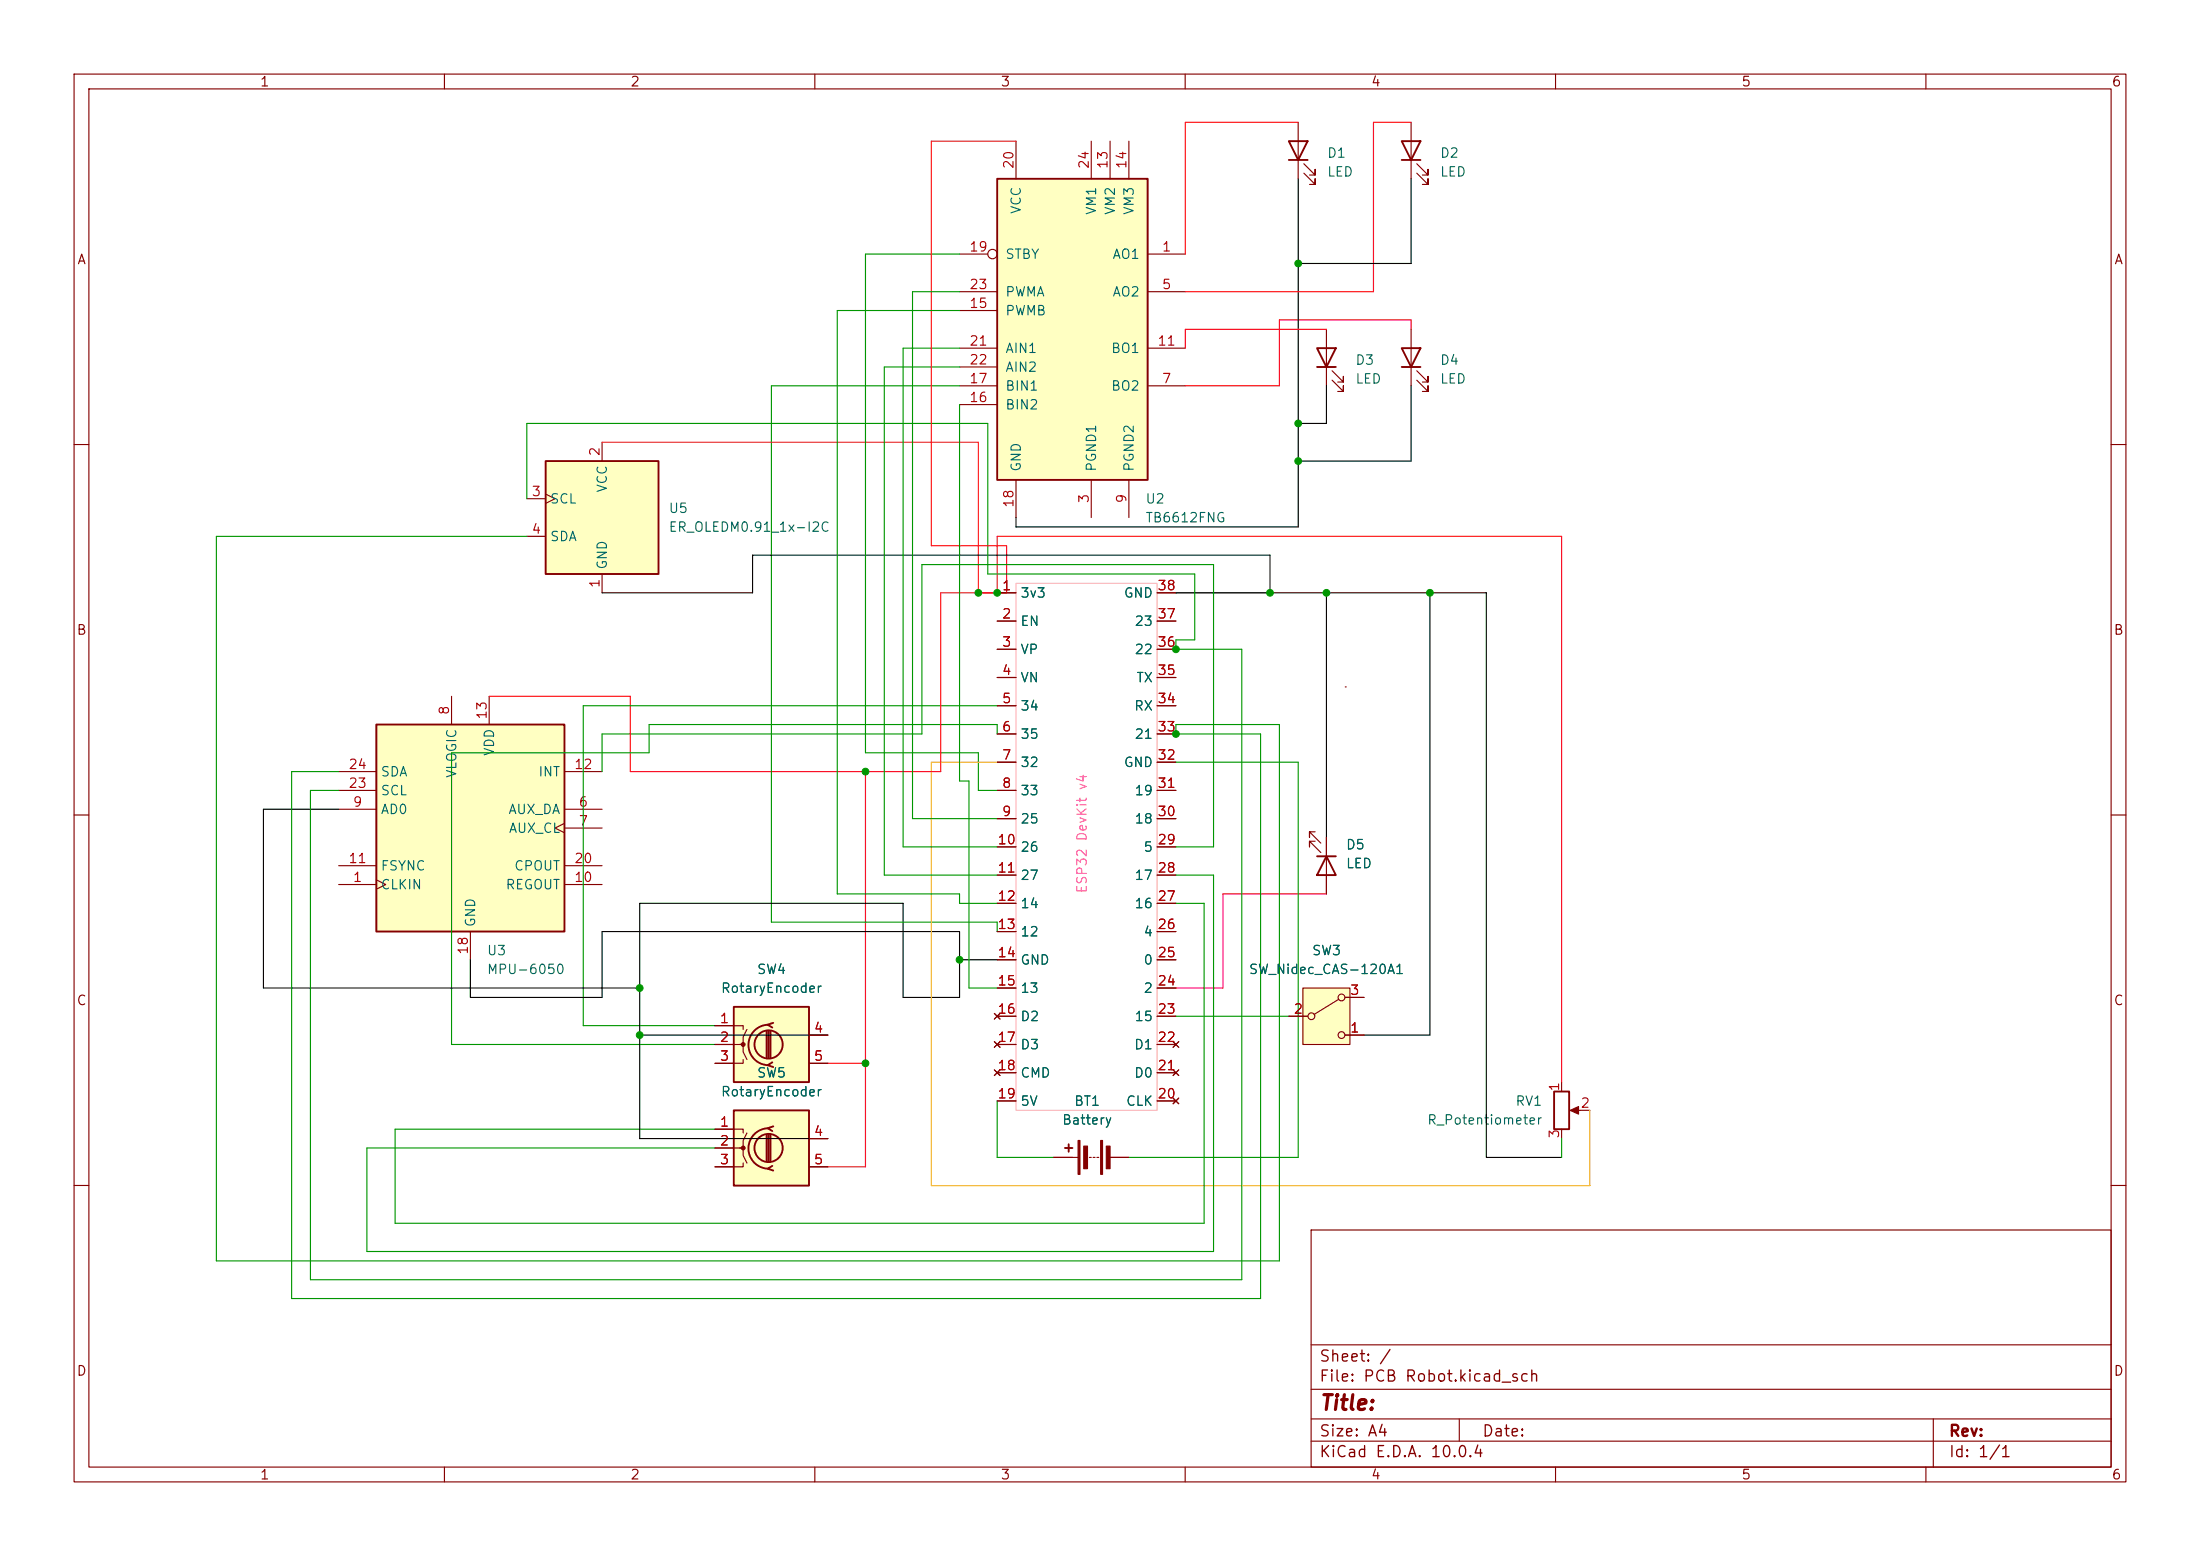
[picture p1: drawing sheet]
<svg xmlns="http://www.w3.org/2000/svg" width="297mm" height="210mm" viewBox="0 0 297 210" stroke-linecap="round" stroke-linejoin="round" font-family="sans-serif">
<g fill="none" stroke="#840000" stroke-width=".15">
<path d="M10 10h277v190h-277zM12 12h273v186h-273zM60 10v2M110 10v2M160 10v2M210 10v2M260 10v2M10 60h2M285 60h2M10 110h2M285 110h2M10 160h2"/>
<path d="M177 166h108v32h-108zM285 160h2M60 198v2M110 198v2M160 198v2M177 194.5h108M177 191.5h108M177 187.5h108M177 181.5h108M197 191.5v3M210 198v2M260 198v2"/>
<path d="M261 191.5v6.5"/>
</g>
<path d="M99.1 135.9h10.1v10.2h-10.1z" fill="#ffffc2"/>
<g fill="none" stroke="#840000" stroke-width=".25">
<path d="M189.2 19.1h2.6l-1.3 2.5zM189.2 21.6h2.6M99.1 135.9h10.1v10.2h-10.1zM103.5 139.2v3.5M103.8 138.3a2.73 2.73 0 0 0-2.8 2.7 2.73 2.73 0 0 0 2.8 2.8M103.8 139.2v3.5M104 139.2v3.5M104.4 138l-.8 .3 .7 .4M104.3 143.4l-.7 .4 .8 .2"/>
<circle cx="103.8" cy="141" r="1.9"/>
</g>
<path d="M190.5 16.5v7.6M191.3 23.4l1.5 1.5v-.8v.8h-.8M191.3 22.1l1.5 1.5v-.7v.7h-.8M96.5 138.4h3.8v.5M100.8 138.9l-.5 1.1v1h-.5M109.2 139.7h2.6M96.5 141h3.8v1l.5 1M100.3 143v.5h-3.8M109.2 143.5h2.6" fill="none" stroke="#840000" stroke-width=".15"/>
<circle cx="100.3" cy="141" r=".25" fill="#840000" stroke="#840000" stroke-width=".15"/>
<path d="M134.6 24.1h20.3v40.7h-20.3z" fill="#ffffc2"/>
<path d="M134.6 24.1h20.3v40.7h-20.3z" fill="none" stroke="#840000" stroke-width=".25"/>
<g fill="none" stroke="#840000" stroke-width=".15">
<path d="M137.2 19.1v5M147.3 19.1v5M149.9 19.1v5M152.4 19.1v5M129.5 34.3h3.8M129.5 39.4h5.1M154.9 34.3h5.1M154.9 39.4h5.1M129.5 52.1h5.1M129.5 47h5.1M129.5 41.9h5.1M129.5 54.6h5.1"/>
<path d="M129.5 49.5h5.1M154.9 52.1h5.1M154.9 47h5.1M137.2 64.8v5.1M147.3 64.8v5.1M152.4 64.8v5.1"/>
<circle cx="134" cy="34.3" r=".63"/>
</g>
<path d="M73.7 62.2h15.2v15.3h-15.2z" fill="#ffffc2"/>
<path d="M73.7 62.2h15.2v15.3h-15.2z" fill="none" stroke="#840000" stroke-width=".25"/>
<path d="M81.3 59.7v2.5M71.1 67.3h2.6M71.1 72.4h2.6M73.7 66.7l1.2 .6-1.2 .6M81.3 77.5v2.5" fill="none" stroke="#840000" stroke-width=".15"/>
<path d="M50.8 97.8h25.4v27.9h-25.4z" fill="#ffffc2"/>
<path d="M174 19.1h2.5l-1.2 2.5zM174 21.6h2.5M177.8 47h2.5l-1.2 2.5zM177.8 49.5h2.5M189.2 47h2.6l-1.3 2.5zM189.2 49.5h2.6M50.8 97.8h25.4v27.9h-25.4z" fill="none" stroke="#840000" stroke-width=".25"/>
<g fill="none" stroke="#840000" stroke-width=".15">
<path d="M175.3 16.5v7.6M176 23.4l1.5 1.5v-.8v.8h-.7M176 22.1l1.5 1.5v-.7v.7h-.7M179.1 44.5v7.6M179.8 51.3l1.6 1.5v-.7v.7h-.8M179.8 50l1.6 1.6v-.8v.8h-.8M190.5 44.5v7.6M191.3 51.3l1.5 1.5v-.7v.7h-.8M191.3 50l1.5 1.6v-.8v.8h-.8M61 94v3.8M66 94v3.8M45.7 119.4h5.1"/>
<path d="M45.7 109.2h5.1M45.7 116.8h5.1M45.7 104.1h5.1M45.7 106.7h5.1M50.8 118.7l1.3 .7-1.3 .6M76.2 111.1l-1.3 .7 1.3 .6M76.2 119.4h5.1M76.2 109.2h5.1M76.2 111.8h5.1M76.2 116.8h5.1M76.2 104.1h5.1M63.5 125.7v3.8"/>
</g>
<path d="M99.1 149.9h10.1v10.1h-10.1z" fill="#ffffc2"/>
<g fill="none" stroke="#840000" stroke-width=".25">
<path d="M99.1 149.9h10.1v10.1h-10.1zM103.5 153.2v3.5M103.8 152.3a2.73 2.73 0 0 0-2.8 2.7 2.73 2.73 0 0 0 2.8 2.7M103.8 153.2v3.5M104 153.2v3.5M104.3 157.4l-.7 .3 .8 .3M104.4 152l-.8 .3 .7 .4"/>
<circle cx="103.8" cy="154.9" r="1.9"/>
</g>
<g fill="none" stroke="#840000" stroke-width=".15">
<path d="M134.6 80h2.6M134.6 83.8h2.6M134.6 87.6h2.6M134.6 91.4h2.6M134.6 95.3h2.6M134.6 99.1h2.6M156.2 80h2.5M156.2 83.8h2.5M156.2 87.6h2.5M156.2 91.4h2.5M156.2 95.3h2.5M156.2 99.1h2.5"/>
<path d="M181.6 92.7h.1M134.6 102.9h2.6M134.6 106.7h2.6M134.6 110.5h2.6M134.6 114.3h2.6M134.6 118.1h2.6M156.2 102.9h2.5M156.2 106.7h2.5M156.2 110.5h2.5M156.2 114.3h2.5M156.2 118.1h2.5M134.2 136.8l.8 .7"/>
<path d="M134.6 121.9h2.6M134.6 125.7h2.6M134.6 129.5h2.6M134.6 133.4h2.6M134.6 137.2h2.6M135 136.8l-.8 .7M156.2 121.9h2.5M156.2 125.7h2.5M156.2 129.5h2.5M156.2 133.4h2.5M156.2 137.2h2.5M96.5 152.4h3.8v.5"/>
<path d="M96.5 154.9h3.8v1.1l.5 1M100.3 157v.5h-3.8M100.8 152.9l-.5 1v1h-.5M109.2 157.5h2.6M109.2 153.7h2.6M134.2 140.6l.8 .8M134.2 144.4l.8 .8M134.6 141h2.6M134.6 144.8h2.6M134.6 148.6h2.6M135 140.6l-.8 .8M135 144.4l-.8 .8"/>
<path d="M156.2 141h2.5M156.2 144.8h2.5M156.2 148.6h2.5M158.4 148.2l.7 .8M158.4 144.4l.7 .8M158.4 140.6l.7 .8M159.1 148.2l-.7 .8M159.1 144.4l-.7 .8M159.1 140.6l-.7 .8"/>
</g>
<circle cx="100.3" cy="154.9" r=".25" fill="#840000" stroke="#840000" stroke-width=".15"/>
<path d="M137.2 78.7h19v71.2h-19z" fill="none" stroke="#ffb3b5" stroke-width=".15"/>
<path d="M175.9 133.4h6.3v7.6h-6.3z" fill="#ffffc2"/>
<g fill="none" stroke="#840000" stroke-width=".15">
<path d="M134.6 80h2.6M134.6 83.8h2.6M134.6 87.6h2.6M134.6 91.4h2.6M134.6 95.3h2.6M134.6 99.1h2.6M156.2 80h2.5M156.2 83.8h2.5M156.2 87.6h2.5M156.2 91.4h2.5M156.2 95.3h2.5M156.2 99.1h2.5"/>
<path d="M134.6 102.9h2.6M134.6 106.7h2.6M134.6 110.5h2.6M134.6 114.3h2.6M134.6 118.1h2.6M156.2 102.9h2.5M156.2 106.7h2.5M156.2 110.5h2.5M156.2 114.3h2.5M156.2 118.1h2.5M177.5 112.3h-.7v.7v-.7l1.5 1.5M177.5 113.5h-.7v.8v-.8l1.5 1.6"/>
<path d="M179.1 113v7.7M96.5 138.4h2.6M109.2 139.7h2.6M134.2 136.8l.8 .7M134.6 137.2h2.6M134.6 121.9h2.6M134.6 125.7h2.6M134.6 129.5h2.6M134.6 133.4h2.6M135 136.8l-.8 .7M156.2 137.2h2.5M156.2 121.9h2.5"/>
<path d="M156.2 125.7h2.5M156.2 129.5h2.5M156.2 133.4h2.5M174 137.2h2.5M175.9 133.4h6.3v7.6h-6.3zM180.7 134.9l-3.3 2M181.6 139.7h2.5M181.6 134.6h2.5M96.5 152.4h2.6M96.5 154.9h2.6M96.5 157.5h2.6M96.5 141h2.6"/>
<path d="M96.5 143.5h2.6M109.2 157.5h2.6M109.2 153.7h2.6M109.2 143.5h2.6M134.2 140.6l.8 .8M134.2 144.4l.8 .8M134.6 141h2.6M134.6 144.8h2.6M134.6 148.6h2.6M135 140.6l-.8 .8M135 144.4l-.8 .8M142.2 156.2h3.3"/>
<path d="M147.1 156.2h.2M147.6 156.2h.2M148.1 156.2h.2M149.9 156.2h2.5M156.2 141h2.5M156.2 144.8h2.5M156.2 148.6h2.5M158.4 148.2l.7 .8M158.4 144.4l.7 .8M158.4 140.6l.7 .8M159.1 148.2l-.7 .8M159.1 144.4l-.7 .8"/>
<path d="M159.1 140.6l-.7 .8M210.8 146.1v1.2M210.8 152.4v1.3M212.3 149.9h2.3"/>
<circle cx="177" cy="137.2" r=".46"/>
<circle cx="181.1" cy="134.6" r=".46"/>
<circle cx="181.1" cy="139.7" r=".46"/>
</g>
<g fill="#840000" stroke="#840000" stroke-width=".15">
<path d="M145.5 153.9h.3v4.6h-.3z"/>
<path d="M148.6 153.9h.2v4.6h-.2z"/>
<path d="M146.3 154.7h.5v3h-.5z"/>
<path d="M149.4 154.7h.5v3h-.5z"/>
<path d="M212 149.9l1.1-.5v1z"/>
</g>
<path d="M177.8 115.6h2.5M179.1 115.6l1.2 2.5h-2.5zM143.8 154.9h1M144.3 154.4v1M209.8 147.3h2v5.1h-2z" fill="none" stroke="#840000" stroke-width=".25"/>
<path d="M175.3 24.1v47h-38.1v-1.2M190.5 24.1v11.5h-15.2M179.1 52.1v5.1h-3.8M190.5 52.1v10.1h-15.2M81.3 80h20.3v-5.1h69.8v5.1M158.7 80h42v76.2h10.1M179.1 80v33M193 80v59.7h-8.9M45.7 109.2h-10.1v24.2h50.8M63.5 129.5v5.1h17.8v-8.9h48.2v8.9h-7.6v-12.7h-35.5v31.8h25.4M86.4 139.7h25.4M129.5 129.5h5.1" fill="none" stroke="#000" stroke-width=".15"/>
<g fill="none" stroke="#009600" stroke-width=".15">
<path d="M129.5 34.3h-12.7v67.3h15.3v5.1h2.5M129.5 39.4h-6.3v71.1h11.4M129.5 52.1h-25.4v72.4h30.5v1.2M129.5 41.9h-16.5v78.8h16.5v1.2h5.1M129.5 49.5h-10.1v68.6h15.2M129.5 47h-7.6v67.3h12.7M129.5 54.6v50.8h1.3v28h3.8M71.1 72.4h-41.9v97.8h143.5v-72.4h-14v1.3h11.5v76.2h-130.8v-71.2h6.3M71.1 67.3v-10.1h62.2v20.3h28v8.9h-2.6v1.2h8.9v85.1h-125.7v-66h3.8M134.6 95.3h-55.9v43.1h17.8M134.6 99.1v-1.3h-47v3.8h-26.6v39.4h35.5M158.7 80h12.7"/>
<path d="M81.3 104.1v-5h43.2v-22.9h39.3v38.1h-5.1M158.7 118.1h5.1v50.8h-114.3v-14h47M158.7 102.9h16.6v53.3h-22.9M158.7 121.9h3.9v43.2h-109.3v-12.7h43.2M158.7 137.2h15.3M134.6 148.6v7.6h7.6M210.8 153.7v2.5"/>
</g>
<path d="M134.6 80h-7.6v24.1h-41.9v-10.1h-19.1" fill="none" stroke="#ff0016" stroke-width=".15"/>
<path d="M81.3 59.7h50.8v20.3" fill="none" stroke="#ff2613" stroke-width=".15"/>
<path d="M175.3 16.5h-15.3v17.8M190.5 16.5h-5.1v22.9h-25.4" fill="none" stroke="#ff0029" stroke-width=".15"/>
<path d="M134.6 80v-7.6h76.2v73.7" fill="none" stroke="#ff0a17" stroke-width=".15"/>
<path d="M137.2 19.1h-11.5v54.6h10.2v6.3" fill="none" stroke="#f10" stroke-width=".15"/>
<path d="M179.1 44.5h-19.1v2.5M190.5 44.5v-1.3h-17.8v8.9h-12.7" fill="none" stroke="#f00" stroke-width=".15"/>
<path d="M132.1 80h3.8" fill="none" stroke="#ff0008" stroke-width=".15"/>
<path d="M179.1 120.7h-14v12.7h-6.4" fill="none" stroke="#ff002d" stroke-width=".15"/>
<path d="M134.6 102.9h-8.9v57.1h88.9v-10.1" fill="none" stroke="#ffb200" stroke-width=".15"/>
<path d="M116.8 104.1v53.4h-5M111.8 143.5h5" fill="none" stroke="#ff001c" stroke-width=".15"/>
<g fill="#009600" stroke="#009600" stroke-width=".14">
<circle cx="86.4" cy="133.4" r=".46"/>
<circle cx="116.8" cy="104.1" r=".46"/>
<circle cx="132.1" cy="80" r=".46"/>
<circle cx="86.4" cy="139.7" r=".46"/>
<circle cx="193" cy="80" r=".46"/>
<circle cx="179.1" cy="80" r=".46"/>
<circle cx="175.3" cy="35.6" r=".46"/>
<circle cx="175.3" cy="62.2" r=".46"/>
<circle cx="175.3" cy="57.2" r=".46"/>
<circle cx="158.7" cy="87.6" r=".46"/>
<circle cx="134.6" cy="80" r=".46"/>
<circle cx="171.4" cy="80" r=".46"/>
<circle cx="129.5" cy="129.5" r=".46"/>
<circle cx="116.8" cy="143.5" r=".46"/>
<circle cx="158.7" cy="99.1" r=".46"/>
</g>
<text font-size="2" fill="#840000" x="178" y="190.8">Title:</text>
<g font-size="1.5" fill="#840000">
<text x="178" y="184.2">Sheet: /</text>
<text x="178" y="186.9">File: PCB Robot.kicad_sch</text>
<text x="178" y="197.1">KiCad E.D.A. 10.0.4</text>
<text x="178" y="194.3">Size: A4</text>
<text x="200" y="194.3">Date:</text>
<text x="263" y="194.3">Rev:</text>
<text x="263" y="197.1">Id: 1/1</text>
</g>
<g font-size="1.3" fill="#840000">
<text x="35" y="12">1</text>
<text x="85" y="12">2</text>
<text x="135" y="12">3</text>
<text x="185" y="12">4</text>
<text x="235" y="12">5</text>
<text x="285" y="12">6</text>
<text x="10.3" y="36">A</text>
<text x="285.3" y="36">A</text>
<text x="10.3" y="86">B</text>
<text x="285.3" y="86">B</text>
<text x="10.3" y="136">C</text>
<text x="285.3" y="136">C</text>
<text x="10.3" y="186">D</text>
<text x="285.3" y="186">D</text>
<text x="35" y="200">1</text>
<text x="85" y="200">2</text>
<text x="135" y="200">3</text>
<text x="185" y="200">4</text>
<text x="235" y="200">5</text>
<text x="285" y="200">6</text>
</g>
<g font-size="1.3" fill="#a90000">
<text x="137.1" y="22.9" transform="rotate(-90 137.1 22.9)">20</text>
<text x="147.3" y="22.9" transform="rotate(-90 147.3 22.9)">24</text>
<text x="149.8" y="22.9" transform="rotate(-90 149.8 22.9)">13</text>
<text x="152.4" y="22.9" transform="rotate(-90 152.4 22.9)">14</text>
<text x="130.8" y="34.3">19</text>
<text x="156.8" y="34.3">1</text>
<text x="130.8" y="41.9">15</text>
<text x="130.8" y="39.3">23</text>
<text x="156.8" y="39.3">5</text>
<text x="130.8" y="47">21</text>
<text x="156.2" y="47">11</text>
<text x="130.8" y="52">17</text>
<text x="130.8" y="49.5">22</text>
<text x="156.8" y="52">7</text>
<text x="130.8" y="54.6">16</text>
<text x="81.3" y="61.7" transform="rotate(-90 81.3 61.7)">2</text>
<text x="71.7" y="67.3">3</text>
<text x="137.1" y="68.6" transform="rotate(-90 137.1 68.6)">18</text>
<text x="147.3" y="68" transform="rotate(-90 147.3 68)">3</text>
<text x="152.4" y="68" transform="rotate(-90 152.4 68)">9</text>
<text x="71.7" y="72.4">4</text>
<text x="81.3" y="79.4" transform="rotate(-90 81.3 79.4)">1</text>
<text x="135.2" y="80">1</text>
<text x="135.2" y="83.8">2</text>
<text x="156.2" y="83.8">37</text>
<text x="156.2" y="80">38</text>
<text x="135.2" y="87.6">3</text>
<text x="156.2" y="87.6">36</text>
<text x="135.2" y="91.4">4</text>
<text x="135.2" y="95.2">5</text>
<text x="156.2" y="95.2">34</text>
<text x="156.2" y="91.4">35</text>
<text x="60.9" y="96.6" transform="rotate(-90 60.9 96.6)">8</text>
<text x="66" y="97.2" transform="rotate(-90 66 97.2)">13</text>
<text x="135.2" y="99">6</text>
<text x="156.2" y="99">33</text>
<text x="46.9" y="106.7">23</text>
<text x="46.9" y="104.1">24</text>
<text x="77.4" y="104.1">12</text>
<text x="135.2" y="102.8">7</text>
<text x="135.2" y="106.7">8</text>
<text x="156.2" y="106.7">31</text>
<text x="156.2" y="102.8">32</text>
<text x="47.6" y="109.2">9</text>
<text x="78" y="109.2">6</text>
<text x="78" y="111.7">7</text>
<text x="135.2" y="110.5">9</text>
<text x="156.2" y="110.5">30</text>
<text x="46.9" y="116.8">11</text>
<text x="47.6" y="119.4">1</text>
<text x="77.4" y="119.4">10</text>
<text x="77.4" y="116.8">20</text>
<text x="134.6" y="114.3">10</text>
<text x="134.6" y="118.1">11</text>
<text x="156.2" y="118.1">28</text>
<text x="156.2" y="114.3">29</text>
<text x="134.6" y="121.9">12</text>
<text x="134.6" y="125.7">13</text>
<text x="156.2" y="125.7">26</text>
<text x="156.2" y="121.9">27</text>
<text x="63.5" y="128.9" transform="rotate(-90 63.5 128.9)">18</text>
<text x="134.6" y="129.5">14</text>
<text x="156.2" y="129.5">25</text>
<text x="134.6" y="133.3">15</text>
<text x="134.6" y="137.1">16</text>
<text x="156.2" y="137.1">23</text>
<text x="156.2" y="133.3">24</text>
<text x="174.6" y="137.1">2</text>
<text x="182.2" y="134.6">3</text>
<text x="97.1" y="138.4">1</text>
<text x="97.1" y="140.9">2</text>
<text x="97.1" y="143.5">3</text>
<text x="109.8" y="139.7">4</text>
<text x="109.8" y="143.5">5</text>
<text x="134.6" y="140.9">17</text>
<text x="156.2" y="140.9">22</text>
<text x="182.2" y="139.7">1</text>
<text x="134.6" y="144.8">18</text>
<text x="134.6" y="148.6">19</text>
<text x="156.2" y="148.6">20</text>
<text x="156.2" y="144.8">21</text>
<text x="210.8" y="147.4" transform="rotate(-90 210.8 147.4)">1</text>
<text x="213.3" y="149.8">2</text>
<text x="97.1" y="152.4">1</text>
<text x="97.1" y="154.9">2</text>
<text x="109.8" y="153.6">4</text>
<text x="210.8" y="153.7" transform="rotate(-90 210.8 153.7)">3</text>
<text x="97.1" y="157.5">3</text>
<text x="109.8" y="157.5">5</text>
</g>
<g font-size="1.3" fill="#006464">
<text x="179.1" y="21.6">D1</text>
<text x="194.3" y="21.6">D2</text>
<text x="138.1" y="29" transform="rotate(-90 138.1 29)">VCC</text>
<text x="148.3" y="29.1" transform="rotate(-90 148.3 29.1)">VM1</text>
<text x="150.8" y="29.1" transform="rotate(-90 150.8 29.1)">VM2</text>
<text x="153.4" y="29.1" transform="rotate(-90 153.4 29.1)">VM3</text>
<text x="179.1" y="24.1">LED</text>
<text x="194.3" y="24.1">LED</text>
<text x="135.6" y="35.3">STBY</text>
<text x="150.1" y="35.3">AO1</text>
<text x="135.6" y="40.3">PWMA</text>
<text x="150.1" y="40.3">AO2</text>
<text x="135.6" y="42.9">PWMB</text>
<text x="135.6" y="48">AIN1</text>
<text x="149.9" y="48">BO1</text>
<text x="135.6" y="53">BIN1</text>
<text x="135.6" y="50.5">AIN2</text>
<text x="149.9" y="53">BO2</text>
<text x="182.9" y="49.5">D3</text>
<text x="182.9" y="52.1">LED</text>
<text x="194.3" y="49.5">D4</text>
<text x="194.3" y="52.1">LED</text>
<text x="135.6" y="55.6">BIN2</text>
<text x="138.1" y="63.8" transform="rotate(-90 138.1 63.8)">GND</text>
<text x="148.3" y="63.8" transform="rotate(-90 148.3 63.8)">PGND1</text>
<text x="153.4" y="63.8" transform="rotate(-90 153.4 63.8)">PGND2</text>
<text x="74.2" y="68.3">SCL</text>
<text x="82.3" y="66.6" transform="rotate(-90 82.3 66.6)">VCC</text>
<text x="90.2" y="69.6">U5</text>
<text x="154.6" y="70.8">TB6612FNG</text>
<text x="154.6" y="68.3">U2</text>
<text x="74.2" y="73.4">SDA</text>
<text x="82.3" y="77" transform="rotate(-90 82.3 77)">GND</text>
<text x="90.2" y="72.1">ER_OLEDM0.91_1x-I2C</text>
<text x="137.7" y="81">3v3</text>
<text x="151.6" y="81">GND</text>
<text x="137.7" y="84.8">EN</text>
<text x="137.7" y="88.6">VP</text>
<text x="153.1" y="88.6">22</text>
<text x="153.1" y="84.8">23</text>
<text x="137.7" y="92.4">VN</text>
<text x="153.3" y="92.4">TX</text>
<text x="137.7" y="96.2">34</text>
<text x="137.7" y="100">35</text>
<text x="153" y="96.2">RX</text>
<text x="153.1" y="100">21</text>
<text x="51.3" y="107.7">SCL</text>
<text x="51.3" y="105.1">SDA</text>
<text x="61.9" y="105.1" transform="rotate(-90 61.9 105.1)">VLOGIC</text>
<text x="67" y="102.1" transform="rotate(-90 67 102.1)">VDD</text>
<text x="72.6" y="105.1">INT</text>
<text x="137.7" y="103.8">32</text>
<text x="137.7" y="107.7">33</text>
<text x="151.6" y="103.8">GND</text>
<text x="153.1" y="107.7">19</text>
<text x="51.3" y="110.2">AD0</text>
<text x="68.5" y="110.2">AUX_DA</text>
<text x="68.6" y="112.7">AUX_CL</text>
<text x="137.7" y="111.5">25</text>
<text x="153.1" y="111.5">18</text>
<text x="51.3" y="117.8">FSYNC</text>
<text x="69.3" y="117.8">CPOUT</text>
<text x="137.7" y="115.3">26</text>
<text x="137.7" y="119.1">27</text>
<text x="153.1" y="119.1">17</text>
<text x="154.3" y="115.3">5</text>
<text x="181.6" y="115">D5</text>
<text x="181.6" y="117.5">LED</text>
<text x="51.3" y="120.4">CLKIN</text>
<text x="64.5" y="125.2" transform="rotate(-90 64.5 125.2)">GND</text>
<text x="68.2" y="120.4">REGOUT</text>
<text x="137.7" y="122.9">14</text>
<text x="153.1" y="122.9">16</text>
<text x="65.7" y="131.8">MPU-6050</text>
<text x="65.7" y="129.2">U3</text>
<text x="102.1" y="131.8">SW4</text>
<text x="137.7" y="126.7">12</text>
<text x="137.7" y="130.5">GND</text>
<text x="154.3" y="130.5">0</text>
<text x="154.3" y="126.7">4</text>
<text x="168.5" y="131.8">SW_Nidec_CAS-120A1</text>
<text x="177" y="129.2">SW3</text>
<text x="97.2" y="134.3">RotaryEncoder</text>
<text x="137.7" y="134.3">13</text>
<text x="154.3" y="134.3">2</text>
<text x="137.7" y="138.1">D2</text>
<text x="137.7" y="141.9">D3</text>
<text x="153" y="141.9">D1</text>
<text x="153.1" y="138.1">15</text>
<text x="97.2" y="148.3">RotaryEncoder</text>
<text x="102.1" y="145.8">SW5</text>
<text x="137.7" y="145.8">CMD</text>
<text x="137.7" y="149.6">5V</text>
<text x="144.9" y="149.6">BT1</text>
<text x="151.9" y="149.6">CLK</text>
<text x="153" y="145.8">D0</text>
<text x="204.5" y="149.6">RV1</text>
<text x="143.3" y="152.1">Battery</text>
<text x="192.6" y="152.1">R_Potentiometer</text>
</g>
<text font-size="1.3" fill="#ff17f4" x="147" y="120.7" transform="rotate(-90 147 120.7)">ESP32 DevKit v4</text>
</svg>
